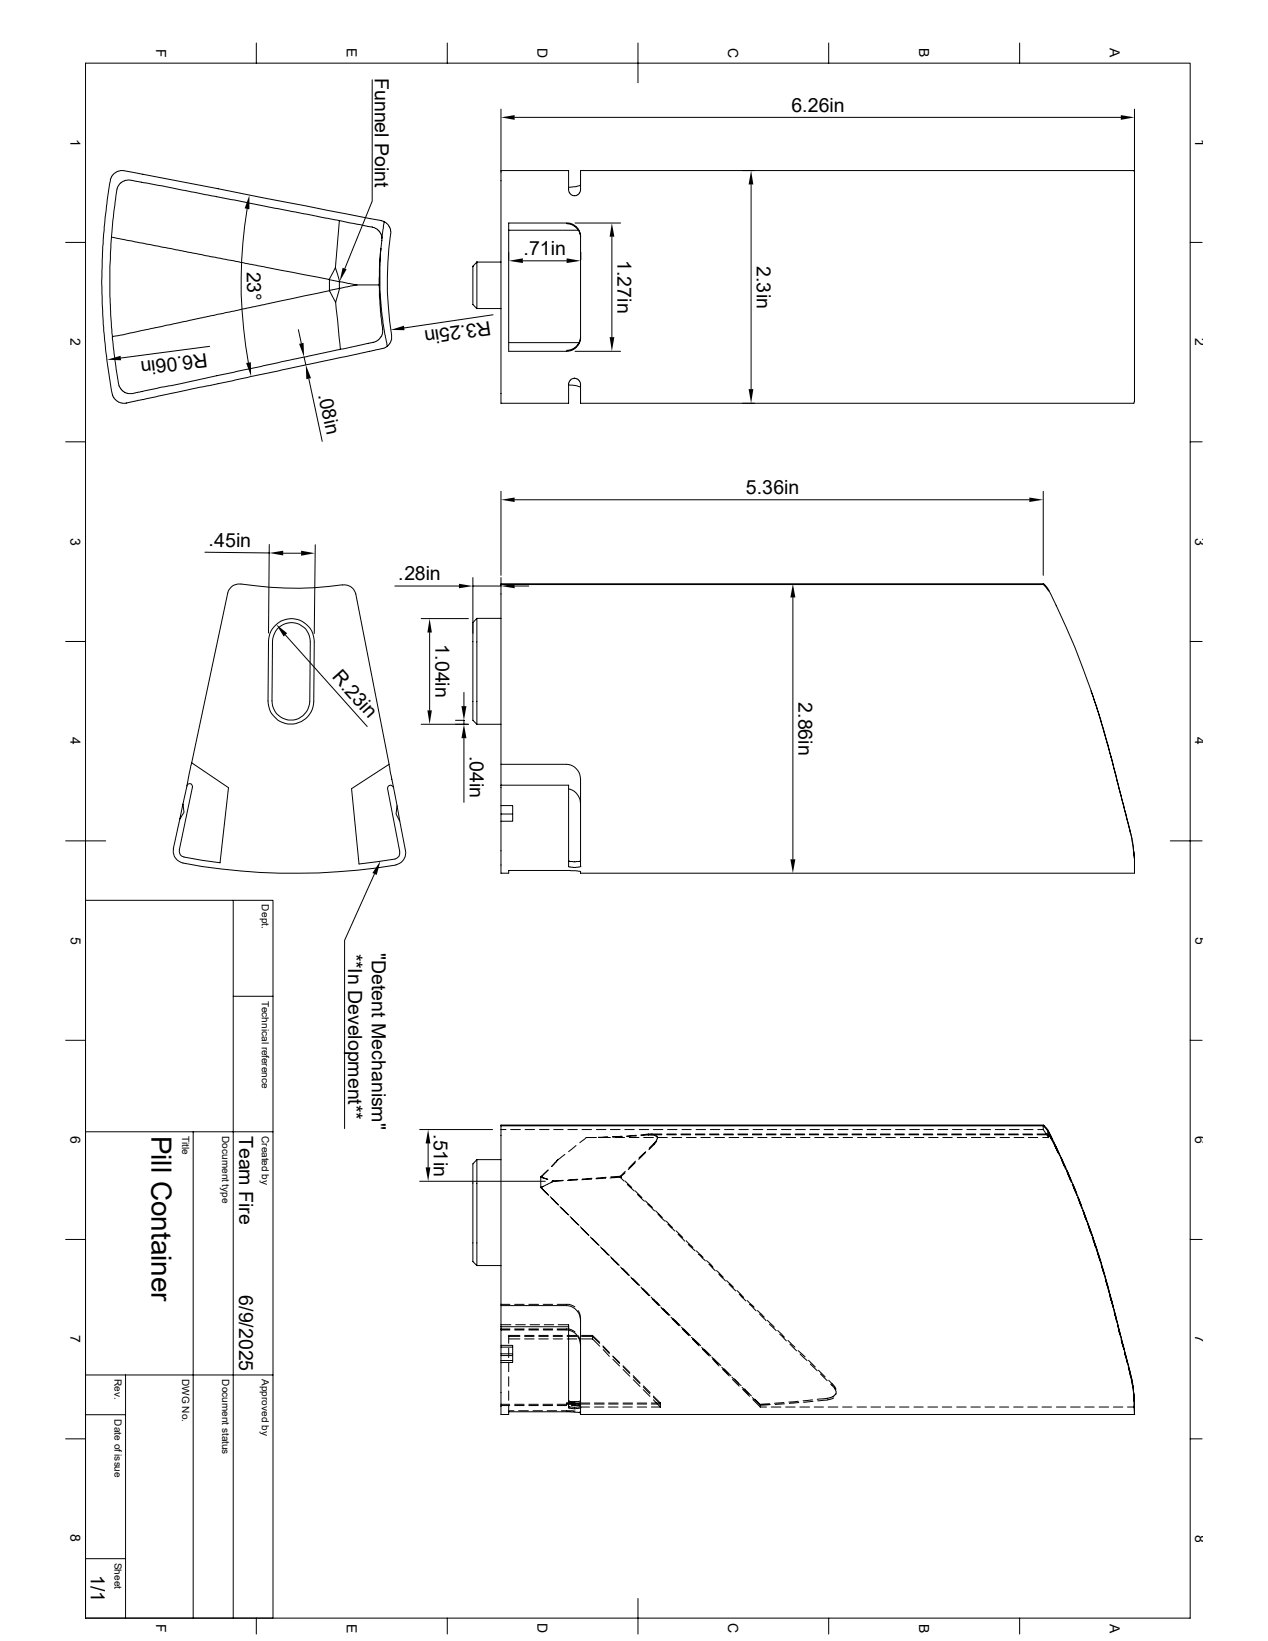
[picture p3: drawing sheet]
<svg xmlns="http://www.w3.org/2000/svg" width="216mm" height="279mm" viewBox="0 0 216 279" stroke-linecap="round" stroke-linejoin="round" font-family="sans-serif">
<g fill="none" stroke="#000" stroke-width=".17">
<path d="M14.6 10.8h188v264.7h-188zM43.6 7.3v3.5M63.4 13.6v20.6l-4.7 11.5M76.2 7.3v3.5M85.3 18.6v10.7M87.6 20h103.2M108.6 7.3v6.8M141.1 7.3v3.5M173.6 7.3v3.5M193.2 18.6v47M42.1 35.6a77 77 0 0 0 .2 26.2M57.8 37.5l-.7 8.1"/>
<path d="M65.4 37.8l-.5-.3-43.8-8.5h-.6l-.6 .3-.8 .5-.2 .6a102.2 102.2 0 0 0 .3 37l.4 .7 .6 .4 1.2 .2 43.8-9.3 .8-.4M65.4 37.8l-.4 2.8M65.4 37.8l.4 .2 .5 .5 .2 1a57.8 57.8 0 0 0 .2 17.7l-.1 .9-.6 .9M85.3 29h11.5v3.5l.2 .4a1.01 1.01 0 0 0 1.2 .4 1.01 1.01 0 0 0 .6-1.1v-3.2h94.3v39.7h-94.3v-3.6l-.4-.5-.5-.2-.6 .2-.5 .6v3.5h-11.5zM86.6 38h10.3l.6 .1 .5 .4 .6 .8 .2 .7v17.7l-.3 1.1-.8 .7-1 .3h-10.1zM86.6 39.2h11.9M96.5 38.1l.8 .1 .9 .6 .6 1v.6M97.9 38h7.8M98.8 31.4a1.78 1.78 0 0 1-1.3 .4l-.7 .1M127.9 31.4v34.9M11.2 41.3h3.4M19 40.4l37 7.2"/>
<path d="M35.7 59l-15.1 2M50.8 56.1l.5 2.4M56 47.6l.1 1.9M56.1 49.5l1 2M56.1 49.5l-37 7.8M56.1 47.6l1.7 .4v1.1M57.1 45.6l.7 2.3M57.1 45.6l-1.1 2M57.1 51.5l.9 8M57.8 47.9l1.2 .3a19.4 19.4 0 0 0 5.6 .3M57.8 49.1l-.7 2.4M57.8 49.1l-1.7 .3"/>
<path d="M57.8 47.9v.1M60.8 48.5l-3 .6M65 40.6l-.1-.6-.4-.7-.3-.3-.8-.3-35.9-7.1-5.4-1-.7 .1-.9 .5-.5 .8-.6 4-.5 5.6-.2 3.7 .1 8.2 .5 5.7 .9 6.5 .6 .8 1 .5h.8l4.9-1.1 2.1-.3 34.2-7.3 .9-.7 .3-.5 .2-.5-.4-3.6-.2-4.4v-2.9l.3-3.4-.2 2.4 .1 6 .4 4.2 .8 4.1M65 40.6l-.1 1.7M80.5 45.3v6.6l.7 .6h4.1M80.5 45.3h.1M81.2 44.6v7.9M81.2 44.6h4.1M81.2 44.6l-.7 .7M83.9 53.6l-15.1 2.2M86.6 58.3h12M86.6 43v1.2"/>
<path d="M89 44.4h7.5M97.9 59.8h7.8M98.8 57.3l-.1 .8-.5 .8-.6 .5-1.1 .2M98.9 43v1.2M104.2 40.3v17.1M202.6 41.3h2.1M11.2 75.2h3.4M51.8 60.8l.3 1.3M52.6 64.5l2.3 10.6M96.8 65.5l1.5 .2 .5 .3M202.6 75.2h2.1M34.9 94l10.9 .1"/>
<path d="M45.8 92.7l-.1 15.1M48.2 94.2h3.1M53.7 92.8l-.2 15.1M58.3 99.6a63.9 63.9 0 0 1-17.8-.2 1.99 1.99 0 0 0-1.7 1.6l-6.2 28.9M58.3 99.6a1.97 1.97 0 0 1 2.3 1.5l5.7 29M67.2 99.8h10.9M80.5 98.3v9.5M80.5 99.8h4.8M85.3 98.3v1.4M85.3 99.5v30.6h11.2a2.54 2.54 0 0 1 2.3 2.6l.1 14.8-.9 .2-1.2-.2v-13.8h-11.5M85.3 83.7v14.3M85.3 99.5h92.3"/>
<path d="M87.6 99.8h2.4M87.6 85.1h87.7M177.6 99.4h-92.3v.1M177.6 83.7v14.3M11.2 109.2h3.4M47.2 107.1a3.2 3.2 0 0 1 3.6-.9 3.2 3.2 0 0 1 2 3.1l-.1 10.1a3.2 3.2 0 0 1-3.2 3.2 3.2 3.2 0 0 1-3.2-3.3l.1-10.1 .2-.9zM48.6 108.1l13.9 15.6M53.5 109.3a3.9 3.9 0 0 0-3.9-4 3.9 3.9 0 0 0-3.9 3.9l-.1 10.1a3.9 3.9 0 0 0 3.9 4 3.9 3.9 0 0 0 3.9-3.9l.1-10.1M71.7 105.3h8.1M73.2 107.7v13.2M79 117.9v2.3M81.2 105.3v18"/>
<path d="M81.2 105.3l-.7 .7v16.6l.7 .7h4.1M81.2 105.3h4.1M135 101.7v44.6M178.4 100.2l.2 .4M178.4 100.2v.1M178.4 100.2l-.8-.8 1 1.2a138.4 138.4 0 0 1 10.6 28.3l3.5 13.6 .5 3.6v2.6h-94.4v-.3l-.1-.1-1.6-.1h-10.5v.5h-1.3v-8.9h2v-2.6h-2v-3.5M185.8 117.6l.9 2.8 1.9 6.3 3.1 11.9 1 4.1 .5 4M202.6 109.2h2.1M30.6 139.5l-1.1 5M31.2 136.9l.1 1.4-.7 1.2zM31.8 133.8l.8-3.9 6.3 4.2-1.4 12.8-6.2-1a.97 .97 0 0 1-.7-1.2M31.8 133.8a.48 .48 0 0 1 .6-.4 .48 .48 0 0 1 .4 .6l-2.3 10.7"/>
<path d="M31.8 133.8l-.6 3.1M66 134.3l2.1 10.7M66.3 130.1l.7 4M66.3 130.1l-6.4 4.2 1.2 12.8 6.2-.8a.98 .98 0 0 0 .7-1.3M67 134.1a.52 .52 0 0 0-.6-.4 .52 .52 0 0 0-.4 .6M67 134.1l2 10.8a2.07 2.07 0 0 1-1.6 2.3M67.6 137.2l-.2 1.4 .7 1.2M77.6 122.6h1.5M79 122.6v.7M79 125.7v10.9M79.8 123.3h-8.1M85.3 137.2v1.4h2"/>
<path d="M85.3 130.1v3.6M85.3 138.6v1.2M96.8 134.3a2.61 2.61 0 0 1 2 2.6M11.2 143.2h6.8M14.6 153.3h31.9v122.2M29.5 144.5a2.05 2.05 0 0 0 1.7 2.4 104 104 0 0 0 36.2 .4M39.7 153.3v122.2M63.8 148.8l-5.1 11.3v32.1M96.8 146.6l.8 .1h1l.2-.1M199.3 143.2h5.4M11.2 177.1h3.4M39.7 169.6h6.8"/>
<path d="M202.6 177.1h2.1M14.6 192.7h31.9M32.9 192.7v82.8M71.5 192.3h12.4M72.9 194.7v4.1M81.2 197.4v18.1M81.2 197.4l-.7 .8v16.6l.7 .7h4.1M81.2 197.4h4.1M85.3 191.7v30.6h11.2a2.54 2.54 0 0 1 2.3 2.5M85.3 192.3h.8M85.3 191.7h92.3M87 192.3h1.6"/>
<path d="M89.4 192.3h1.6M91.9 192.3h1.6M93.3 199.2l-1.2 1.2M94.3 192.3h1.6M95.1 197.4l-1.2 1.2M96.2 196.6l-1.3 1-1 1M96.7 192.3h1.6M98.1 195.1l-1.3 1M99.1 192.3h1.6M99.8 193.7h1.3zM99.8 193.7l-1.1 .9M100.5 193.7h1.1"/>
<path d="M101.6 192.3h1.6M102.4 193.7h1.5M103.5 193.6l-1.6 .1M103.5 193.6h-1.6M103.9 192.3h1.7M104.7 193.7h1.6M105.9 193.5l-1.6 .1M105.9 193.5h-1.6M106.4 192.3h1.6M106.4 199.7l-.8 .7M106.5 199.4l-.9 .9M107.1 193.7h1.7"/>
<path d="M108.2 198l-1.2 1.1M108.2 197.7l-1.1 1.2M108.3 193.4l-1.6 .1M108.3 193.3l-1.6 .1M108.8 192.3h1.6M109.1 193.3h2.2l.5 .3M109.6 193.7h1.7M109.9 196.3l-1.1 1.1M109.9 196.1l-1.1 1M110.7 193.2h2M110.8 193.1h1.9M111.1 193.1l-2 .1"/>
<path d="M111.3 192.3h1.6M111.8 194.4l-1.3 1.3M111.8 193.4a1.13 1.13 0 0 1-.5 1.3l-.8 .8M112.1 193.7h1.5M113.5 193.1h1.6M113.5 193.2h1.6M113.7 192.3h1.6M114.4 193.7h1.7M116 193.1h1.6M116 193.2h1.6M116.1 192.3h1.6M116.9 193.7h1.6"/>
<path d="M118.4 193.1h1.6M118.4 193.2h1.6M118.5 192.3h1.6M119.3 193.7h1.6M120.8 193.1h1.6M120.9 193.2h1.5M120.9 192.3h1.7M121.7 193.7h1.7M123.2 193.1h1.6M123.2 193.2h1.7M123.4 192.3h1.6M124.1 193.7h1.7"/>
<path d="M125.6 193.1h1.7M125.7 193.2h1.6M125.8 192.3h1.6M126.6 193.7h1.6M128.1 193.1h1.6M128.1 193.2h1.6M128.2 192.3h1.7M129 193.7h1.6M130.5 193.1h1.6M130.5 193.2h1.6M130.6 192.3h1.6M131.4 193.7h1.7"/>
<path d="M132.9 193.1h1.7M132.9 193.2h1.7M133.1 192.3h1.6M133.9 193.7h1.6M135.4 193.1h1.6M135.4 193.2h1.6M135.5 192.3h1.6M136.3 193.7h1.6M137.8 193.1h1.6M137.8 193.2h1.6M137.9 192.3h1.6M138.7 193.7h1.6"/>
<path d="M140.2 193.1h1.6M140.2 193.2h1.7M140.3 192.3h1.6M141.1 193.7h1.6M142.6 193.1h1.7M142.7 193.2h1.6M142.7 192.3h1.7M143.6 193.7h1.6M145.1 193.1h1.6M145.1 193.2h1.6M145.2 192.3h1.7M146 193.7h1.6"/>
<path d="M147.5 193.1h1.6M147.5 193.2h1.6M147.7 192.3h1.5M148.4 193.7h1.6M149.9 193.1h1.7M149.9 193.2h1.7M150 192.3h1.7M150.8 193.7h1.6M152.4 193.1h1.6M152.4 193.2h1.6M152.5 192.3h1.6M153.3 193.7h1.6"/>
<path d="M154.8 193.1h1.6M154.8 193.2h1.6M154.9 192.3h1.6M155.7 193.7h1.6M157.2 193.1h1.6M157.2 193.2h1.6M157.3 192.3h1.6M158.1 193.7h1.6M159.6 193.1h1.6M159.6 193.2h1.6M159.7 192.3h1.7M160.5 193.7h1.6"/>
<path d="M162.1 193.1h1.6M162.1 193.2h1.6M162.2 192.3h1.6M163 193.7h1.6M164.5 193.1h1.6M164.5 193.2h1.6M164.6 192.3h1.6M165.4 193.7h1.6M166.9 193.1h1.6M166.9 193.2h1.6M167 192.3h1.7M167.8 193.7h1.6"/>
<path d="M169.3 193.1h1.6M169.3 193.2h1.6M169.5 192.3h1.6M170.3 193.7h1.6M171.7 193.1h1.7M171.7 193.2h1.7M171.9 192.3h1.6M172.7 193.7h1.6M174.2 193.1h1.6M174.2 193.2h1.6M174.3 192.3h1.6M175.1 193.7h1.6"/>
<path d="M176.6 193.2h2M176.7 192.3h.9M177.6 191.6h-92.3v.1M177.6 191.7l.1-.1 .7 .7M177.6 191.7v.6M177.6 191.7l1 1.1M177.6 192.3l.9 1.3M177.6 191.7h.1M178.4 192.3l.7 1.5M178.4 192.3v1.2l.1 .1 .1-.2v.3l-.1-.6h-1.9M178.5 193.6v.1h-1M178.6 193.3h.1"/>
<path d="M178.6 193.3l.5 .8M178.6 193.3v.1M178.6 192.8a138.4 138.4 0 0 1 10.6 28.3l3.5 13.6 .5 3.6v2.5M178.6 192.8v.5M178.9 193.6l1.6 3.2M179.5 194.6l.8 1.8M179.5 194.8l.8 1.6M180.6 197.1l.7 1.5M180.7 197.1l.7 1.5M180.8 197.6l.6 1.5M181.6 199.3l.6 1.6M181.7 199.3l.6 1.5"/>
<path d="M181.8 199.8l.7 1.5M11.2 211h3.4M71.5 201.1h21.3M92.1 202.2l1.2 1.2M92.1 202.1v.1M92.1 202.2h.1M92.1 200.4v1.8M92.1 200.4h.1M92.1 200.4l1.2 .4-1.2-.4M92.1 202.2l1.3 1.3M92.1 202.2l1 1M92.4 200.2l-.3 .2"/>
<path d="M92.5 202l-.4 .2M93.1 201.7l-1 .5M93.7 203.8l1.1 1.1M93.9 204l1.1 1.1M94 204.1l1.1 1.1M94 201l.3 .1M94.1 201l.2 .1M94.3 201.1l-.4 .2M94.3 201.1l-1.1 .5M95.3 205.4l1.2 1.2M95.5 205.7l1.2 1.1M95.7 205.7l1.2 1.2"/>
<path d="M95.8 201l-1.5 .1M95.9 201l-1.6 .1M97.1 207.1l1.1 1.2M97.3 207.4l1.2 1.1M97.4 207.5l1.2 1.1M98.3 200.9l-1.7 .1M98.4 200.8l-1.7 .1M98.8 208.9l1.5 1.5M100.5 210.6l1.2 1.2M100.7 200.8l-1.6 .1M100.7 210.8l1.2 1.2M100.8 200.6l-1.6 .1"/>
<path d="M100.9 210.9l1.1 1.1M102.2 212.3l1.2 1.2M102.4 212.6l1.2 1.1M102.6 212.6l1.2 1.1M103.1 200.6l-1.6 .1M103.2 200.4l-1.6 .2M103.9 214l1.2 1.1M104.1 214.2l1.2 1.2M104.3 214.3l1.2 1.1M105.6 200.3l-1.6 .1M105.6 200.4l-1.7 .2M105.6 200.3l.2 .2"/>
<path d="M105.6 200.4l.7 .7M105.7 215.7l1.1 1.1M105.9 216l1.1 1.1M106 216l1.2 1.2M106.4 201.1l1.2 1.1M106.8 201.7l1.2 1.1M107.4 217.4l1.1 1.2M107.6 217.7l1.2 1.1M107.8 217.7l1.1 1.2M108.2 202.8l1.1 1.1M108.5 203.4l1.2 1.1M109.1 219.2l1.2 1.1"/>
<path d="M109.3 219.4l1.2 1.2M109.5 219.5l1.2 1.1M109.9 204.5l1.2 1.1M110.3 205l1.2 1.2M111.6 206.2l1.2 1.1M112 206.7l1.2 1.2M113.3 207.9l1.2 1.1M113.7 208.4l1.2 1.2M115.1 209.5l1.1 1.2M115.4 210.1l1.2 1.2M116.8 211.2l1.2 1.2M117.2 211.9l1.2 1.1"/>
<path d="M118.6 213l1.1 1.1M118.9 213.6l1.2 1.1M120.3 214.6l1.1 1.2M120.7 215.3l1.1 1.1M122 216.3l1.1 1.2M122.4 216.9l1.1 1.2M123.7 218l1.2 1.2M124.1 218.7l1.2 1.1M125.5 219.8l1.1 1.1M182.5 201.6l.7 1.5M182.6 201.6l.7 1.5M182.8 202.1l.5 1.5"/>
<path d="M183.5 203.9l.6 1.4M183.6 203.8l.5 1.5M183.7 204.3l.5 1.5M184.3 206.1l.6 1.5M184.4 206.1l.6 1.5M184.5 206.5l.6 1.6M185.2 208.4l.5 1.5M185.3 208.4l1.4 4.2 1.2 3.8 4.8 18.1 .5 3.8v2.5M185.3 208.8l.6 1.6M186 210.7l.5 1.5M186.1 211.2l.5 1.5M186.7 213l.5 1.5"/>
<path d="M186.9 213.5l.5 1.5M187.5 215.3l.5 1.5M187.7 215.8l.4 1.5M188.2 217.6l.4 1.6M188.3 218.1l.4 1.6M188.8 220l.7 2.5M202.6 211h2.1M14.6 234.1h31.9M21.4 234.1v41.4M85.3 226.3v3.1h2v2.6h-2v8.8h1.3v-.4M85.3 229.1h2v.3M85.3 229.4v1.4h2"/>
<path d="M85.3 225.9v.4M85.3 222.3v3.6M85.3 230.8v1.2M85.3 226.4h1.5M85.3 239.3h1.5M85.3 226.3h1.5M85.3 222.1h1.5M85.3 230.5h2M85.3 231.6h2M85.3 239.1h1.5M85.3 225.6h1.7M85.3 225.9h11.5"/>
<path d="M86.6 229.5v1.6M86.6 231.9v1.7M86.6 234.4v1.6M86.6 236.8v1.6M86.6 239.2v1.2M86.6 228h1.9M87.6 226.4h1.6M87.6 239.3h1.6M87.6 226.3h1.6M87.6 222.1h1.6M87.6 239.1h1.6M87.8 225.6h1.7"/>
<path d="M88.5 227.5h-1.9v1.2M88.5 227.4h-1.9v.1M89.3 227.5h1.6M89.3 227.4h1.6M89.3 228h1.6M90 226.4h1.7M90 239.3h1.7M90 226.3h1.7M90 222.1h1.7M90 239.1h1.7M90.3 225.6h1.6M91.7 227.5h1.6"/>
<path d="M91.7 227.4h1.6M91.7 228h1.6M92.5 239.3h1.6M92.5 239.1h1.6M92.5 226.4h1.6M92.5 226.3h1.6M92.5 222.1h1.6M92.7 225.6h1.6M94.2 227.5h1.6M94.2 227.4h1.6M94.2 228h1.6M94.9 226.3h1.6a2.04 2.04 0 0 1 1.4 .5"/>
<path d="M94.9 222.1h2l1 .4M94.9 226.4h1.9M94.9 239.3h1.6M94.9 239.1h1.6M95 225.6h1.8v.3M96.6 227.5h1.6M96.6 227.4h1.6M96.6 228h1.6M96.6 238.9h-.1h1.5M96.8 238.5l.3 .1h1.5l.2-.1M96.8 239.4l.7 .2h1.1l.2-.2M96.8 225.9v13.8l.8 .2 1.2-.2"/>
<path d="M96.8 238.8l.8 .1h1l.2-.1M96.8 226.5a2.61 2.61 0 0 1 2 2.6M97.3 239.3h1.5M97.3 239.1h1.5M97.4 238.9l1.1 .1 .3 .1M98 239.1h-1.5h1.4M98.4 227.4a2.45 2.45 0 0 1 .4 1.5M98.4 223.1l.3 .6 .1 1.1M98.7 239.2l.1 .1M98.8 239.1h1.6M98.8 238.9h1.6M98.8 224.8v14.9"/>
<path d="M98.8 239.7v.9M98.8 239.6h1.6M99 227.5h1.9l1.2 1.2M99 227.4h1.9M99 228h1.9M100.9 227.4v.6M100.9 227.4l1.2 1.2M100.9 228l1.2 1.2M101.2 239.1h1.7M101.2 238.9h1.7M101.2 239.6h1.6M102.7 229.3l1.1 1.2"/>
<path d="M102.7 229.2l1.1 1.1M102.7 229.8l1.1 1.1M103.6 239.6h1.6M103.6 239.1h1.6M103.6 238.9h1.6M104.4 231l1.1 1.2M104.4 230.9l1.1 1.1M104.4 231.4l1.1 1.2M106 239.6h1.7M106.1 232.7l1.1 1.1M106.1 239.1h1.6M106.1 232.5l1.1 1.2"/>
<path d="M106.1 238.9h1.6M106.1 233.2l1.1 1.1M107.8 234.4l1.2 1.2M107.8 234.2l1.2 1.2M107.8 234.9l1.2 1.2M108.5 239.1h1.6M108.5 238.9h1.6M108.5 239.6h1.6M109.5 236.1l1.2 1.2M109.5 236.6l1.2 1.1M109.6 236l1.1 1.1M110.9 220.9l1.1 1.1"/>
<path d="M110.9 239.1h1.5M110.9 238.9h1.5M110.9 239.6h1.5M111 221.1l1.2 1.2M111.3 221.2l1.1 1.1M111.3 237.9l1.1 1.2M111.3 237.7l1.1 1.2M111.3 238.3l1.1 1.3M112.4 239.1v.5M112.4 238.9v.2M112.5 222.5l1.2 1.2M112.7 222.8l1.2 1.1"/>
<path d="M112.9 222.8l1.2 1.1M114.3 224.3l1.1 1.1M114.4 224.5l1.2 1.2M114.7 224.5l1.1 1.2M116 226l1.2 1.1M116.2 226.3l1.1 1.1M116.4 226.3l1.2 1.1M117.7 227.7l1.2 1.2M117.9 228l1.1 1.2M118.1 228l1.2 1.1M119.5 229.4l1.1 1.1M119.6 229.7l1.2 1.2"/>
<path d="M119.8 229.7l1.2 1.1M121.2 231.1l1.1 1.1M121.3 231.4l1.1 1.2M121.5 231.4l1.2 1.1M122.9 232.8l1.1 1.1M123 233.1l1.2 1.2M123.3 233.1l1.2 1.1M124.6 234.5l1.2 1.2M124.7 234.9l1.2 1.1M125.1 234.8l1.1 1.1M125.9 220.3l1.1 1.2M126.4 236.2l1.1 1.2"/>
<path d="M126.4 236.6l1.2 1.1M126.8 236.5l1.1 1.2M127.2 221.4l1.2 1.1M127.6 222.1l1.1 1.1M128.1 238l1.4 1.3v.3M128.2 238.3l1.3 1.3M128.5 238.2l1 1.1 1.6-.2M128.9 223.1l1.2 1.1M129.3 223.7l1.1 1.2M129.5 239.6h1M130.6 224.8l1.2 1.2M131 225.5l1.2 1.1"/>
<path d="M131.1 239l-1.6 .1M131.3 239.6h1.7M132.4 226.5l1.2 1.2M132.8 227.2l1.1 1.1M133.5 238.8l-1.6 .1M133.6 239l-1.6 .1M133.8 239.6h1.6M134.2 228.2l1.1 1.2M134.5 228.9l1.1 1.1M135.9 230l1.2 1M135.9 238.6l-1.6 .1M136 238.8l-1.6 .2"/>
<path d="M136.2 239.6h1.6M136.2 230.5l1.2 1.1M137.7 231.6l1.1 1.1M138 232.2l1.1 1.2M138.3 238.3l-1.6 .2M138.4 238.6l-1.6 .2M138.6 239.6h1.6M139.4 233.3l1.1 1.1M139.7 233.9l1.1 1.2M140.8 238.4l-1.6 .1M141 239.6h1.7M141.1 235l1 1.1 .2 .5"/>
<path d="M141.4 235.7l.8 .8 .2 .4v.5M141.9 238l-1 .3M142.3 237.3l-.4 .4-.5 .3-2.3 .3M143.5 239.6h1.6M145.9 239.6h1.6M148.3 239.6h1.6M150.7 239.6h1.7M153.2 239.6h1.6M155.6 239.6h1.6M158 239.6h1.6M160.4 239.6h1.7M162.9 239.6h1.6"/>
<path d="M165.3 239.6h1.6M167.7 239.6h1.6M170.2 239.6h1.5M172.6 239.6h1.6M175 239.6h1.6M177.4 239.6h1.6M179.9 239.6h1.6M182.3 239.6h1.6M184.7 239.6h1.6M187.2 239.6h1.6M189 220.4l.6 2.3M189.6 239.6h1.6"/>
<path d="M189.7 223.3l.4 1.6M189.7 223.5l.5 1.5M190.3 225.7l.4 1.5M190.4 225.9l.4 1.6M190.9 228l.4 1.6M191 228.2l.3 1.6M191.5 230.4l.4 1.5M191.6 230.6l.4 1.5M192 239.6h1.1l.1 1.2M192.1 232.7l.8 3.6M192.2 232.9l.4 1.5 .4 2.5M193 237.1l.1 1.5"/>
<path d="M193 237.7l.1 1.9v-.2M11.2 245h3.4M14.6 240.9h6.8M86.6 240.4h10.5l1.7 .2M86.6 240.2h.9M88.3 240.2h1.7M90.8 240.2h1.6M93.2 240.2h1.6M95.6 240.2h2.3M98.7 240.4l.1 .1M98.8 240.6v.2h94.4M202.6 245h2.1"/>
<path d="M14.6 265.4h6.8M43.6 275.5v2.7M76.2 275.5v2.7M108.6 272.2v6M141.1 275.5v2.7M173.6 275.5v2.7"/>
</g>
<g fill="#000">
<path d="M85.3 20l2.3-.4v.8zM190.8 19.6l2.4 .4-2.4 .4zM42.5 33.2v2.4l-.8-.1zM127.9 29l.4 2.4h-.8zM50.9 58.5l.8-.1 .1 2.4zM58.3 45.6l.7 .2-1.2 2.1zM66.5 56.2l2.3-.7 .1 .7zM86.6 44.4l2.4-.4v.8zM96.5 44l2.4 .4-2.4 .4zM104.2 38l.4 2.3h-.8zM103.8 57.4h.8l-.4 2.4zM18.2 61.3l2.3-.7 .1 .7z"/>
<path d="M41.9 61.8l.8-.1 .1 2.4zM52.1 62.1l.9 2.3-.8 .2zM127.5 66.3h.8l-.4 2.4zM45.8 94.1l2.4-.3v.8zM51.3 93.8l2.3 .4-2.3 .4zM78.1 99.4l2.4 .4-2.4 .4zM85.3 85.1l2.3-.4v.8zM85.3 99.8l2.3-.4v.8zM175.3 84.7l2.3 .4-2.3 .4zM47 106.3l1.9 1.5-.6 .6zM73.2 105.3l.3 2.4h-.7zM135 99.4l.4 2.3h-.8z"/>
<path d="M72.8 120.9h.7l-.3 2.4zM78.6 120.2h.8l-.4 2.4zM79 123.3l.4 2.4h-.8zM64.8 146.6l-.7 2.4-.7-.4zM134.6 146.3h.8l-.4 2.4zM72.5 198.8h.8l-.4 2.3zM72.9 192.3l.4 2.4h-.8z"/>
</g>
<text font-size="4.7" x="25.8" y="193.4" transform="rotate(90 25.8 193.4)">Pill Container</text>
<g font-size="3.3">
<text x="63.8" y="13.3" transform="rotate(90 63.8 13.3)">Funnel Point</text>
<text x="134.7" y="19">6.26in</text>
<text x="42" y="46.2" transform="rotate(90 42 46.2)">23°</text>
<text x="89.1" y="43.4">.71in</text>
<text x="105.2" y="44.3" transform="rotate(90 105.2 44.3)">1.27in</text>
<text x="128.9" y="45.3" transform="rotate(90 128.9 45.3)">2.3in</text>
<text x="83.4" y="54.7" transform="rotate(172 83.4 54.7)">R3.25in</text>
<text x="35.1" y="60.1" transform="rotate(173 35.1 60.1)">R6.06in</text>
<text x="54.2" y="67.2" transform="rotate(78 54.2 67.2)">.08in</text>
<text x="127" y="84.1">5.36in</text>
<text x="35.5" y="93">.45in</text>
<text x="67.8" y="98.8">.28in</text>
<text x="74.2" y="109.7" transform="rotate(90 74.2 109.7)">1.04in</text>
<text x="56.4" y="115.3" transform="rotate(48 56.4 115.3)">R.23in</text>
<text x="136" y="119.5" transform="rotate(90 136 119.5)">2.86in</text>
<text x="80" y="128.7" transform="rotate(90 80 128.7)">.04in</text>
<text x="59.3" y="162.3" transform="rotate(90 59.3 162.3)">**In Development**</text>
<text x="63.3" y="162.3" transform="rotate(90 63.3 162.3)">&quot;Detent Mechanism&quot;</text>
<text x="40.7" y="193.4" transform="rotate(90 40.7 193.4)">Team Fire</text>
<text x="73.9" y="193.1" transform="rotate(90 73.9 193.1)">.51in</text>
<text x="40.7" y="220.5" transform="rotate(90 40.7 220.5)">6/9/2025</text>
<text x="15.5" y="268.1" transform="rotate(90 15.5 268.1)">1/1</text>
</g>
<g font-size="2.4">
<text x="26.6" y="8.3" transform="rotate(90 26.6 8.3)">F</text>
<text x="59.1" y="8.3" transform="rotate(90 59.1 8.3)">E</text>
<text x="91.5" y="8.2" transform="rotate(90 91.5 8.2)">D</text>
<text x="124" y="8.2" transform="rotate(90 124 8.2)">C</text>
<text x="156.5" y="8.3" transform="rotate(90 156.5 8.3)">B</text>
<text x="189" y="8.3" transform="rotate(90 189 8.3)">A</text>
<text x="12" y="23.7" transform="rotate(90 12 23.7)">1</text>
<text x="203.5" y="23.7" transform="rotate(90 203.5 23.7)">1</text>
<text x="12" y="57.6" transform="rotate(90 12 57.6)">2</text>
<text x="203.5" y="57.6" transform="rotate(90 203.5 57.6)">2</text>
<text x="12" y="91.5" transform="rotate(90 12 91.5)">3</text>
<text x="203.5" y="91.6" transform="rotate(90 203.5 91.6)">3</text>
<text x="12" y="125.5" transform="rotate(90 12 125.5)">4</text>
<text x="203.5" y="125.5" transform="rotate(90 203.5 125.5)">4</text>
<text x="12.1" y="159.5" transform="rotate(90 12.1 159.5)">5</text>
<text x="203.5" y="159.5" transform="rotate(90 203.5 159.5)">5</text>
<text x="12" y="193.4" transform="rotate(90 12 193.4)">6</text>
<text x="203.5" y="193.4" transform="rotate(90 203.5 193.4)">6</text>
<text x="12" y="227.4" transform="rotate(90 12 227.4)">7</text>
<text x="203.5" y="227.4" transform="rotate(90 203.5 227.4)">7</text>
<text x="12" y="261.2" transform="rotate(90 12 261.2)">8</text>
<text x="203.5" y="261.3" transform="rotate(90 203.5 261.3)">8</text>
<text x="26.6" y="276.5" transform="rotate(90 26.6 276.5)">F</text>
<text x="59.1" y="276.4" transform="rotate(90 59.1 276.4)">E</text>
<text x="91.5" y="276.4" transform="rotate(90 91.5 276.4)">D</text>
<text x="124" y="276.4" transform="rotate(90 124 276.4)">C</text>
<text x="156.5" y="276.4" transform="rotate(90 156.5 276.4)">B</text>
<text x="189" y="276.4" transform="rotate(90 189 276.4)">A</text>
</g>
<g font-size="1.7">
<text x="44.6" y="154" transform="rotate(90 44.6 154)">Dept.</text>
<text x="44.6" y="170.4" transform="rotate(90 44.6 170.4)">Technical reference</text>
<text x="31" y="193.4" transform="rotate(90 31 193.4)">Title</text>
<text x="37.8" y="193.4" transform="rotate(90 37.8 193.4)">Document type</text>
<text x="44.6" y="193.4" transform="rotate(90 44.6 193.4)">Created by</text>
<text x="19.5" y="234.8" transform="rotate(90 19.5 234.8)">Rev.</text>
<text x="31" y="234.8" transform="rotate(90 31 234.8)">DWG No.</text>
<text x="37.8" y="234.8" transform="rotate(90 37.8 234.8)">Document status</text>
<text x="44.6" y="234.9" transform="rotate(90 44.6 234.9)">Approved by</text>
<text x="19.5" y="241.7" transform="rotate(90 19.5 241.7)">Date of issue</text>
<text x="19.5" y="266.1" transform="rotate(90 19.5 266.1)">Sheet</text>
</g>
</svg>
